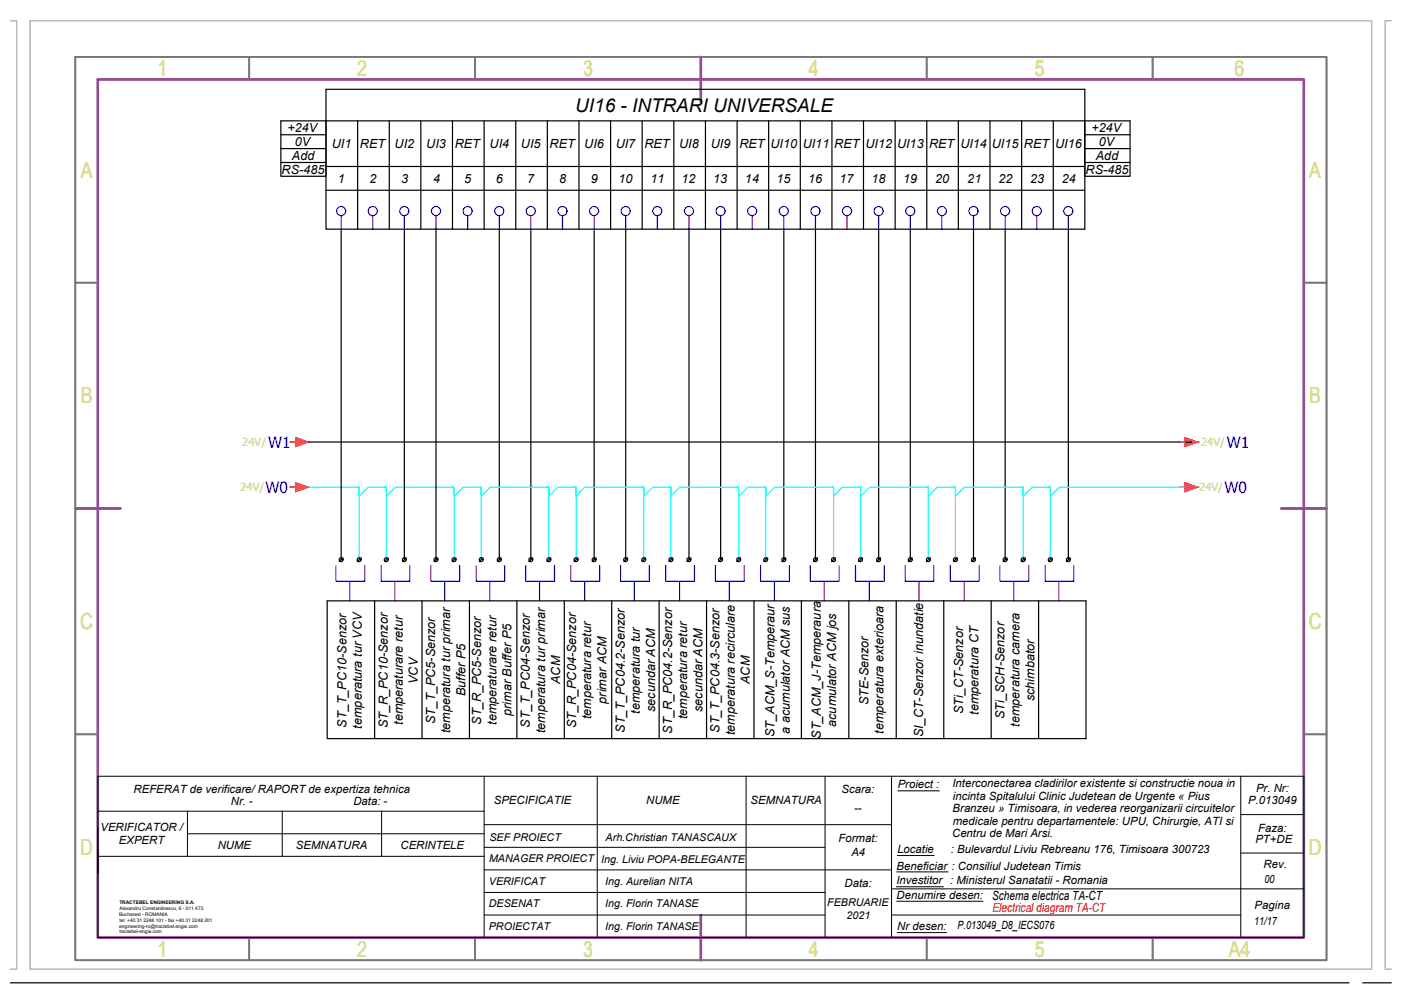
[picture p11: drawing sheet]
<svg xmlns="http://www.w3.org/2000/svg" width="297mm" height="210mm" viewBox="0 0 297 210" stroke-linecap="round" stroke-linejoin="round" font-family="sans-serif">
<!-- layer: CP_LINENORM -->
<path d="M2.1 4.4h1.4v201.1h-1.4M6.4 4.4h284.4v201.1h-284.4zM295 4.4h-1.3v201.1h1.3" fill="none" stroke="#bababa" stroke-width=".25"/>
<!-- layer: CP_FRAME -->
<path d="M20.8 16.8h255.6v182h-255.6zM148.6 12.1v9.5M16 107.8h9.5M271.7 107.8h9.5M148.6 194v9.6" fill="none" stroke="#954a95" stroke-width=".51"/>
<!-- layer: CP_FRREF -->
<g fill="none" stroke="#767676" stroke-width=".36">
<path d="M16 12.1h265.2v191.5h-265.2zM52.8 12.1v4.7M100.7 12.1v4.7M196.5 12.1v4.7M244.4 12.1v4.7M16 59.9h4.8M276.4 59.9h4.8M16 155.7h4.8M276.4 155.7h4.8M52.8 198.8v4.8M100.7 198.8v4.8M196.5 198.8v4.8"/>
<path d="M244.4 198.8v4.8"/>
</g>
<!-- layer: 0 -->
<g fill="none" stroke="#000" stroke-width=".25">
<path d="M69.1 18.9h160.9v29.7h-160.9zM59.5 28.6h9.6M59.5 31.5h9.6M59.5 34.5h9.6M69.1 25.6v11.8h-9.6v-11.8h180.1v11.8h-9.6v-11.8M69.1 35.3h160.9M75.8 25.6v23M82.5 25.6v23M89.2 25.6v23M95.9 25.6v23M102.6 25.6v23M109.4 25.6v23"/>
<path d="M116 25.6v23M122.8 25.6v23M129.5 25.6v23M136.2 25.6v23M142.9 25.6v23M149.6 25.6v23M156.3 25.6v23M163 25.6v23M169.7 25.6v23M176.4 25.6v23M183.1 25.6v23M189.8 25.6v23"/>
<path d="M196.5 25.6v23M203.2 25.6v23M209.9 25.6v23M216.6 25.6v23M223.3 25.6v23M230 28.6h9.6M230 31.5h9.6M230 34.5h9.6M69.1 40.3h160.9M72.3 48.6v70.1M85.7 48.6v70.1M92.4 48.6v70.1"/>
<path d="M105.9 48.6v70.1M112.6 48.6v70.1M126 48.6v70.1M132.7 48.6v70.1M146.1 48.6v70.1M152.8 48.6v70.1M166.2 48.6v70.1M172.9 48.6v70.1M186.3 48.6v70.1M193 48.6v70.1M206.4 48.6v70.1M213.1 48.6v70.1"/>
<path d="M226.5 48.6v70.1M65.3 93.7h187.4M72.8 118.3l-.9 .8M76.6 118.3l-.9 .8M82.3 118.3l-.8 .8M86.2 118.3l-.9 .8M92.9 118.3l-.9 .8M96.7 118.3l-.9 .8M102.4 118.3l-.8 .8M106.3 118.3l-.9 .8M113 118.3l-.9 .8M116.8 118.3l-.8 .8"/>
<path d="M122.6 118.3l-.9 .8M126.4 118.3l-.9 .8M133.1 118.3l-.8 .8M136.9 118.3l-.8 .8M142.7 118.3l-.9 .8M146.5 118.3l-.8 .8M153.2 118.3l-.8 .8M157 118.3l-.8 .8M162.8 118.3l-.9 .8M166.6 118.3l-.8 .8M173.3 118.3l-.8 .8M177.2 118.3l-.9 .8"/>
<path d="M182.9 118.3l-.9 .8M186.7 118.3l-.8 .8M193.4 118.3l-.8 .8M197.3 118.3l-.9 .8M203 118.3l-.9 .8M206.8 118.3l-.8 .8M213.5 118.3l-.8 .8M217.4 118.3l-.9 .8M223.1 118.3l-.8 .8M226.9 118.3l-.8 .8M2.1 208.4h283.9M288.9 208.4h6.1"/>
<circle cx="72.3" cy="118.7" r=".41"/>
<circle cx="76.2" cy="118.7" r=".41"/>
<circle cx="81.9" cy="118.7" r=".41"/>
<circle cx="85.7" cy="118.7" r=".41"/>
<circle cx="92.4" cy="118.7" r=".41"/>
<circle cx="96.3" cy="118.7" r=".41"/>
<circle cx="102" cy="118.7" r=".41"/>
<circle cx="105.9" cy="118.7" r=".41"/>
<circle cx="112.5" cy="118.7" r=".41"/>
<circle cx="116.4" cy="118.7" r=".41"/>
<circle cx="122.1" cy="118.7" r=".41"/>
<circle cx="126" cy="118.7" r=".41"/>
<circle cx="132.6" cy="118.7" r=".41"/>
<circle cx="136.5" cy="118.7" r=".41"/>
<circle cx="142.2" cy="118.7" r=".41"/>
<circle cx="146.1" cy="118.7" r=".41"/>
<circle cx="152.8" cy="118.7" r=".41"/>
<circle cx="156.6" cy="118.7" r=".41"/>
<circle cx="162.3" cy="118.7" r=".41"/>
<circle cx="166.2" cy="118.7" r=".41"/>
<circle cx="172.9" cy="118.7" r=".41"/>
<circle cx="176.7" cy="118.7" r=".41"/>
<circle cx="182.5" cy="118.7" r=".41"/>
<circle cx="186.3" cy="118.7" r=".41"/>
<circle cx="193" cy="118.7" r=".41"/>
<circle cx="196.8" cy="118.7" r=".41"/>
<circle cx="202.6" cy="118.7" r=".41"/>
<circle cx="206.4" cy="118.7" r=".41"/>
<circle cx="213.1" cy="118.7" r=".41"/>
<circle cx="216.9" cy="118.7" r=".41"/>
<circle cx="222.7" cy="118.7" r=".41"/>
<circle cx="226.5" cy="118.7" r=".41"/>
</g>
<!-- layer: EPLAN311 -->
<g fill="#f00" stroke="#f00" stroke-width=".21">
<path d="M62.7 92.8l2.6 .9h-2.6zM62.7 93.7v1l2.6-1z"/>
<path d="M62.7 102.3l2.6 1h-2.6zM62.7 103.3v1l2.6-1z"/>
<path d="M251.2 92.8l2.6 .9h-2.6zM251.2 93.7v1l2.6-1z"/>
<path d="M251.2 102.3l2.6 1h-2.6zM251.2 103.3v1l2.6-1z"/>
</g>
<g fill="none" stroke="#0ff" stroke-width=".25">
<path d="M65.3 103.3h10.7M75.7 103.3h.5v1.9l1.9-1.9h3.8v15.4M76.2 103.3v15.4M81.4 103.3h.5v1.9l1.9-1.9h12.5v15.4M95.8 103.3h.5v1.9l1.9-1.9h3.8v15.4M101.5 103.3h.5v1.9l1.9-1.9h12.5v1.9l1.9-1.9h3.8v15.4M115.9 103.3h.5v15.4M121.7 103.3h.4v1.9l1.9-1.9h12.5v1.9l1.9-1.9h3.8v15.4M136 103.3h.5v15.4M141.8 103.3h.4v1.9l2-1.9h12.4v1.9l1.9-1.9h3.9v15.4M156.1 103.3h.5v15.4M161.9 103.3h.5v1.9l1.9-1.9h12.4v1.9l1.9-1.9h3.9v15.4"/>
<path d="M176.2 103.3h.5v15.4M182 103.3h.5v1.9l1.9-1.9h12.4v1.9l1.9-1.9h3.9v15.4M196.3 103.3h.5v15.4M202.1 103.3h.5v1.9l1.9-1.9h12.4v1.9l1.9-1.9h3.9v15.4M216.5 103.3h.4v15.4M222.2 103.3h.5v1.9l1.9-1.9h26.6"/>
</g>
<path d="M61.5 93.7h1.2M62.7 92.8l2.6 .9-2.6 1zM250 93.7h1.2M251.2 92.8l2.6 .9-2.6 1zM61.5 103.3h1.2M62.7 102.3l2.6 1-2.6 1zM250 103.3h1.2M251.2 102.3l2.6 1-2.6 1z" fill="none" stroke="#f00" stroke-width=".25"/>
<!-- layer: 0 -->
<g fill="none" stroke="#00f" stroke-width=".25">
<path d="M71.2 119.9v3.4h6.2v-3.4M80.8 119.9v3.4h6.1v-3.4M91.4 119.9v3.4h6.1v-3.4M100.9 119.9v3.4h6.1v-3.4M111.5 119.9v3.4h6.1v-3.4M121 119.9v3.4h6.1v-3.4M131.6 119.9v3.4h6.1v-3.4M141.1 119.9v3.4h6.1v-3.4M151.7 119.9v3.4h6.1v-3.4M161.3 119.9v3.4h6.1v-3.4M171.8 119.9v3.4h6.1v-3.4M181.4 119.9v3.4h6.1v-3.4"/>
<path d="M191.9 119.9v3.4h6.1v-3.4M201.5 119.9v3.4h6.1v-3.4M212 119.9v3.4h6.1v-3.4M221.6 119.9v3.4h6.1v-3.4M74.2 123.3v4.1M83.7 123.3v4.1M94.3 123.3v4.1M103.9 123.3v4.1M114.4 123.3v4.1M124 123.3v4.1M134.5 123.3v4.1M144.1 123.3v4.1"/>
<path d="M154.6 123.3v4.1M164.2 123.3v4.1M174.7 123.3v4.1M184.3 123.3v4.1M194.8 123.3v4.1M204.4 123.3v4.1M215 123.3v4.1M224.5 123.3v4.1"/>
</g>
<!-- layer: EPLAN302 -->
<g fill="none" stroke="#00f" stroke-width=".25">
<path d="M72.3 45.7v2.9M79 45.7v2.9M85.7 45.7v2.9M92.4 45.7v2.9M99.2 45.7v2.9M105.9 45.7v2.9M112.6 45.7v2.9M119.3 45.7v2.9M126 45.7v2.9M132.7 45.7v2.9M139.4 45.7v2.9M146.1 45.7v2.9"/>
<path d="M152.8 45.7v2.9M159.5 45.7v2.9M166.2 45.7v2.9M172.9 45.7v2.9M179.6 45.7v2.9M186.3 45.7v2.9M193 45.7v2.9M199.7 45.7v2.9M206.4 45.7v2.9M213.1 45.7v2.9M219.8 45.7v2.9M226.5 45.7v2.9"/>
<circle cx="72.3" cy="44.7" r=".96"/>
<circle cx="79" cy="44.7" r=".96"/>
<circle cx="85.7" cy="44.7" r=".96"/>
<circle cx="92.4" cy="44.7" r=".96"/>
<circle cx="99.1" cy="44.7" r=".96"/>
<circle cx="105.9" cy="44.7" r=".96"/>
<circle cx="112.5" cy="44.7" r=".96"/>
<circle cx="119.2" cy="44.7" r=".96"/>
<circle cx="126" cy="44.7" r=".96"/>
<circle cx="132.6" cy="44.7" r=".96"/>
<circle cx="139.4" cy="44.7" r=".96"/>
<circle cx="146.1" cy="44.7" r=".96"/>
<circle cx="152.8" cy="44.7" r=".96"/>
<circle cx="159.5" cy="44.7" r=".96"/>
<circle cx="166.2" cy="44.7" r=".96"/>
<circle cx="172.9" cy="44.7" r=".96"/>
<circle cx="179.6" cy="44.7" r=".96"/>
<circle cx="186.3" cy="44.7" r=".96"/>
<circle cx="193" cy="44.7" r=".96"/>
<circle cx="199.7" cy="44.7" r=".96"/>
<circle cx="206.4" cy="44.7" r=".96"/>
<circle cx="213.1" cy="44.7" r=".96"/>
<circle cx="219.8" cy="44.7" r=".96"/>
<circle cx="226.5" cy="44.7" r=".96"/>
</g>
<!-- layer: E-RevizieVP -->
<g fill="none" stroke="#000" stroke-width=".25">
<path d="M69.4 127.4h160.9v29.2h-160.9zM79.4 127.4v29.2M89.5 127.4v29.2M99.5 127.4v29.2M109.6 127.4v29.2M119.6 127.4v29.2M129.7 127.4v29.2M139.7 127.4v29.2M149.8 127.4v29.2M159.9 127.4v29.2M169.9 127.4v29.2M180 127.4v29.2"/>
<path d="M190 127.4v29.2M200.1 127.4v29.2M210.1 127.4v29.2M220.2 127.4v29.2"/>
</g>
<!-- layer: c_cartus text -->
<g fill="none" stroke="#000" stroke-width=".21">
<path d="M20.8 175.5v9.6M20.8 172h81.8M39.7 172v9.6M39.7 176.8h62.9M59.8 172v9.6M80.9 172v9.6M102.6 174.9h86.4M102.6 179.7h72.3M102.6 164.6v34.2M126.6 164.6v34.2M158.2 164.6v34.2M174.9 164.6v34.2"/>
<path d="M189 164.6v34.2M190.3 167.7h8.9M263.1 164.6v34.2M263.1 172.7h13.3M276.4 164.6h-255.6v34.2h255.6M20.8 181.6h81.8M102.6 184.4h86.4M102.6 189.2h72.3M102.6 194h72.3M189 188.5h87.4M189 194h74.1M190 188h10"/>
<path d="M190.1 184.9h10.9M190.1 191.1h18.3M190.2 197.7h10.5M190.3 181.4h7.7M263.1 180.9h13.3"/>
</g>
<!-- layer: a_has_UPU -->
<path d="M276.4 164.6v34.2" fill="none" stroke="#000" stroke-width=".21"/>
<g font-size="4.7" fill="#dddd6e">
<text x="33.4" y="16.1">1</text>
<text x="75.7" y="16.1">2</text>
<text x="123.6" y="16.1">3</text>
<text x="171.5" y="16.1">4</text>
<text x="219.4" y="16.1">5</text>
<text x="261.8" y="16.1">6</text>
<text x="17.1" y="37.7">A</text>
<text x="277.6" y="37.7">A</text>
<text x="17.1" y="85.5">B</text>
<text x="277.6" y="85.5">B</text>
<text x="17" y="133.4">C</text>
<text x="277.5" y="133.4">C</text>
<text x="17" y="181.3">D</text>
<text x="277.5" y="181.3">D</text>
<text x="33.4" y="202.9">1</text>
<text x="75.7" y="202.9">2</text>
<text x="123.6" y="202.9">3</text>
<text x="171.5" y="202.9">4</text>
<text x="219.4" y="202.8">5</text>
<text x="260.5" y="202.9">A4</text>
</g>
<text font-size="4" x="122" y="23.7">UI16 - INTRARI UNIVERSALE</text>
<g font-size="3.3" fill="#00f">
<text x="56.9" y="94.9">W1</text>
<text x="260.1" y="94.9">W1</text>
<text x="56.3" y="104.5">W0</text>
<text x="259.6" y="104.5">W0</text>
</g>
<g font-size="2.7">
<text x="60.9" y="28.1">+24V</text>
<text x="231.4" y="28.1">+24V</text>
<text x="61.9" y="33.9">Add</text>
<text x="62.5" y="31">0V</text>
<text x="70.4" y="31.4">UI1</text>
<text x="76.3" y="31.4">RET</text>
<text x="83.7" y="31.4">UI2</text>
<text x="90.4" y="31.4">UI3</text>
<text x="96.4" y="31.4">RET</text>
<text x="103.8" y="31.4">UI4</text>
<text x="110.5" y="31.4">UI5</text>
<text x="116.5" y="31.4">RET</text>
<text x="123.9" y="31.4">UI6</text>
<text x="130.5" y="31.4">UI7</text>
<text x="136.6" y="31.4">RET</text>
<text x="144" y="31.4">UI8</text>
<text x="150.7" y="31.4">UI9</text>
<text x="156.8" y="31.4">RET</text>
<text x="163.4" y="31.4">UI10</text>
<text x="170.2" y="31.4">UI11</text>
<text x="176.9" y="31.4">RET</text>
<text x="183.5" y="31.4">UI12</text>
<text x="190.2" y="31.4">UI13</text>
<text x="197" y="31.4">RET</text>
<text x="203.6" y="31.4">UI14</text>
<text x="210.3" y="31.4">UI15</text>
<text x="217.1" y="31.4">RET</text>
<text x="223.7" y="31.4">UI16</text>
<text x="232.4" y="33.9">Add</text>
<text x="232.9" y="31">0V</text>
<text x="59.7" y="36.9">RS-485</text>
<text x="71.6" y="38.8">1</text>
<text x="78.3" y="38.8">2</text>
<text x="85.1" y="38.8">3</text>
<text x="91.8" y="38.8">4</text>
<text x="98.4" y="38.8">5</text>
<text x="105.1" y="38.8">6</text>
<text x="111.7" y="38.8">7</text>
<text x="118.5" y="38.8">8</text>
<text x="125.3" y="38.8">9</text>
<text x="131.1" y="38.8">10</text>
<text x="137.9" y="38.8">11</text>
<text x="144.5" y="38.8">12</text>
<text x="151.2" y="38.8">13</text>
<text x="158" y="38.8">14</text>
<text x="164.6" y="38.8">15</text>
<text x="171.3" y="38.8">16</text>
<text x="178" y="38.8">17</text>
<text x="184.7" y="38.8">18</text>
<text x="191.5" y="38.8">19</text>
<text x="198.3" y="38.8">20</text>
<text x="205.1" y="38.8">21</text>
<text x="211.7" y="38.8">22</text>
<text x="218.4" y="38.8">23</text>
<text x="225.1" y="38.8">24</text>
<text x="230.2" y="36.9">RS-485</text>
<text x="88.6" y="145" transform="rotate(-90 88.6 145)">VCV</text>
<text x="98.7" y="147.7" transform="rotate(-90 98.7 147.7)">Buffer P5</text>
<text x="118.8" y="145" transform="rotate(-90 118.8 145)">ACM</text>
<text x="128.6" y="149.2" transform="rotate(-90 128.6 149.2)">primar ACM</text>
<text x="159" y="145" transform="rotate(-90 159 145)">ACM</text>
<text x="184.1" y="149.5" transform="rotate(-90 184.1 149.5)">STE-Senzor</text>
<text x="219.3" y="148.7" transform="rotate(-90 219.3 148.7)">schimbator</text>
<text x="73.5" y="154.3" transform="rotate(-90 73.5 154.3)">ST_T_PC10-Senzor</text>
<text x="76.7" y="154.5" transform="rotate(-90 76.7 154.5)">temperatura tur VCV</text>
<text x="82.2" y="154.4" transform="rotate(-90 82.2 154.4)">ST_R_PC10-Senzor</text>
<text x="85.4" y="153.7" transform="rotate(-90 85.4 153.7)">temperaturare retur</text>
<text x="92.3" y="153.5" transform="rotate(-90 92.3 153.5)">ST_T_PC5-Senzor</text>
<text x="95.4" y="155.5" transform="rotate(-90 95.4 155.5)">temperatura tur primar</text>
<text x="102.1" y="153.7" transform="rotate(-90 102.1 153.7)">ST_R_PC5-Senzor</text>
<text x="105.2" y="153.7" transform="rotate(-90 105.2 153.7)">temperaturare retur</text>
<text x="108.5" y="151.8" transform="rotate(-90 108.5 151.8)">primar Buffer P5</text>
<text x="112.4" y="154.3" transform="rotate(-90 112.4 154.3)">ST_T_PC04-Senzor</text>
<text x="115.6" y="155.5" transform="rotate(-90 115.6 155.5)">temperatura tur primar</text>
<text x="122.2" y="154.4" transform="rotate(-90 122.2 154.4)">ST_R_PC04-Senzor</text>
<text x="125.4" y="152.5" transform="rotate(-90 125.4 152.5)">temperatura retur</text>
<text x="132.5" y="155.4" transform="rotate(-90 132.5 155.4)">ST_T_PC04.2-Senzor</text>
<text x="135.7" y="151.3" transform="rotate(-90 135.7 151.3)">temperatura tur</text>
<text x="138.9" y="151" transform="rotate(-90 138.9 151)">secundar ACM</text>
<text x="142.5" y="155.5" transform="rotate(-90 142.5 155.5)">ST_R_PC04.2-Senzor</text>
<text x="145.7" y="152.5" transform="rotate(-90 145.7 152.5)">temperatura retur</text>
<text x="149" y="151" transform="rotate(-90 149 151)">secundar ACM</text>
<text x="152.6" y="155.4" transform="rotate(-90 152.6 155.4)">ST_T_PC04.3-Senzor</text>
<text x="155.8" y="155.9" transform="rotate(-90 155.8 155.9)">temperatura recirculare</text>
<text x="167.5" y="155.6" transform="rotate(-90 167.5 155.6)">a acumulator ACM sus</text>
<text x="177.3" y="154.1" transform="rotate(-90 177.3 154.1)">acumulator ACM jos</text>
<text x="187.3" y="155.6" transform="rotate(-90 187.3 155.6)">temperatura exterioara</text>
<text x="204.2" y="151.4" transform="rotate(-90 204.2 151.4)">STi_CT-Senzor</text>
<text x="207.4" y="151.6" transform="rotate(-90 207.4 151.6)">temperatura CT</text>
<text x="212.9" y="152.5" transform="rotate(-90 212.9 152.5)">STi_SCH-Senzor</text>
<text x="216.1" y="154.1" transform="rotate(-90 216.1 154.1)">temperatura camera</text>
<text x="164.2" y="156.3" transform="rotate(-90 164.2 156.3)">ST_ACM_S-Temperaur</text>
<text x="174" y="156.6" transform="rotate(-90 174 156.6)">ST_ACM_J-Temperaura</text>
<text x="195.8" y="156.3" transform="rotate(-90 195.8 156.3)">SI_CT-Senzor inundatie</text>
<text x="210.3" y="190.7">Schema electrica TA-CT</text>
</g>
<text font-size="2.7" fill="#f00" x="210.4" y="193.3">Electrical diagram TA-CT</text>
<g font-size="2.4" fill="#a5dd6e">
<text x="51.4" y="94.6">24V/</text>
<text x="254.7" y="94.6">24V/</text>
<text x="51" y="104.2">24V/</text>
<text x="254.3" y="104.2">24V/</text>
</g>
<g font-size="2.4">
<text x="190.3" y="167.2">Proiect :</text>
<text x="201.9" y="166.9">Interconectarea cladirilor existente si constructie noua in</text>
<text x="266.3" y="167.8">Pr. Nr:</text>
<text x="28.3" y="168.1">REFERAT de verificare/ RAPORT de expertiza tehnica</text>
<text x="48.9" y="170.7">Nr. -</text>
<text x="74.9" y="170.7">Data: -</text>
<text x="104.7" y="170.4">SPECIFICATIE</text>
<text x="137" y="170.4">NUME</text>
<text x="159.1" y="170.4">SEMNATURA</text>
<text x="178.4" y="168.1">Scara:</text>
<text x="181.1" y="172.1">--</text>
<text x="202" y="172.2">Branzeu » Timisoara, in vederea reorganizarii circuitelor</text>
<text x="202" y="169.6">incinta Spitalului Clinic Judetean de Urgente « Pius</text>
<text x="264.6" y="170.5">P.013049</text>
<text x="21.3" y="176.3">VERIFICATOR /</text>
<text x="25.2" y="178.9">EXPERT</text>
<text x="46.2" y="180">NUME</text>
<text x="62.7" y="180">SEMNATURA</text>
<text x="84.9" y="180">CERINTELE</text>
<text x="177.8" y="178.5">Format:</text>
<text x="201.9" y="177.5">Centru de Mari Arsi.</text>
<text x="202" y="174.9">medicale pentru departamentele: UPU, Chirurgie, ATI si</text>
<text x="266.2" y="178.7">PT+DE</text>
<text x="266.8" y="176.4">Faza:</text>
<text x="180.5" y="181.4">A4</text>
<text x="190.1" y="184.4">Beneficiar : Consiliul Judetean Timis</text>
<text x="190.3" y="180.9">Locatie</text>
<text x="201.6" y="180.9">: Bulevardul Liviu Rebreanu 176, Timisoara 300723</text>
<text x="267.9" y="184.1">Rev.</text>
<text x="179.1" y="188.1">Data:</text>
<text x="190" y="187.5">Investitor : Ministerul Sanatatii - Romania</text>
<text x="190.1" y="190.6">Denumire desen:</text>
<text x="268.1" y="187.1">00</text>
<text x="190.2" y="197.2">Nr desen:</text>
<text x="203" y="196.9">P.013049_D8_IECS076</text>
<text x="265.9" y="196">11/17</text>
<text x="266" y="192.6">Pagina</text>
</g>
<g font-size="2.3">
<text x="103.8" y="178.3">SEF PROIECT</text>
<text x="128.4" y="178.3">Arh.Christian TANASCAUX</text>
<text x="103.7" y="182.8">MANAGER PROIECT</text>
<text x="127.5" y="182.9">Ing. Liviu POPA-BELEGANTE</text>
<text x="103.7" y="187.6">VERIFICAT</text>
<text x="128.3" y="187.6">Ing. Aurelian NITA</text>
<text x="103.6" y="192.3">DESENAT</text>
<text x="103.6" y="197.1">PROIECTAT</text>
<text x="128.3" y="192.4">Ing. Florin TANASE</text>
<text x="128.3" y="197.2">Ing. Florin TANASE</text>
<text x="175.4" y="192">FEBRUARIE</text>
<text x="179.5" y="194.7">2021</text>
</g>
<g font-size="1">
<text x="25.3" y="191.6">TRACTEBEL ENGINEERING S.A.</text>
<text x="25.2" y="194.1">Bucharest - ROMANIA</text>
<text x="25.3" y="196.7">engineering-ro@tractebel.engie.com</text>
<text x="25.3" y="195.4">tel: +40 31 2248 101 - fax +40 31 2248 201</text>
<text x="25.3" y="197.9">tractebel-engie.com</text>
<text x="25.3" y="192.9">Alexandru Constantinescu, 6 - 011 473</text>
</g>
</svg>
